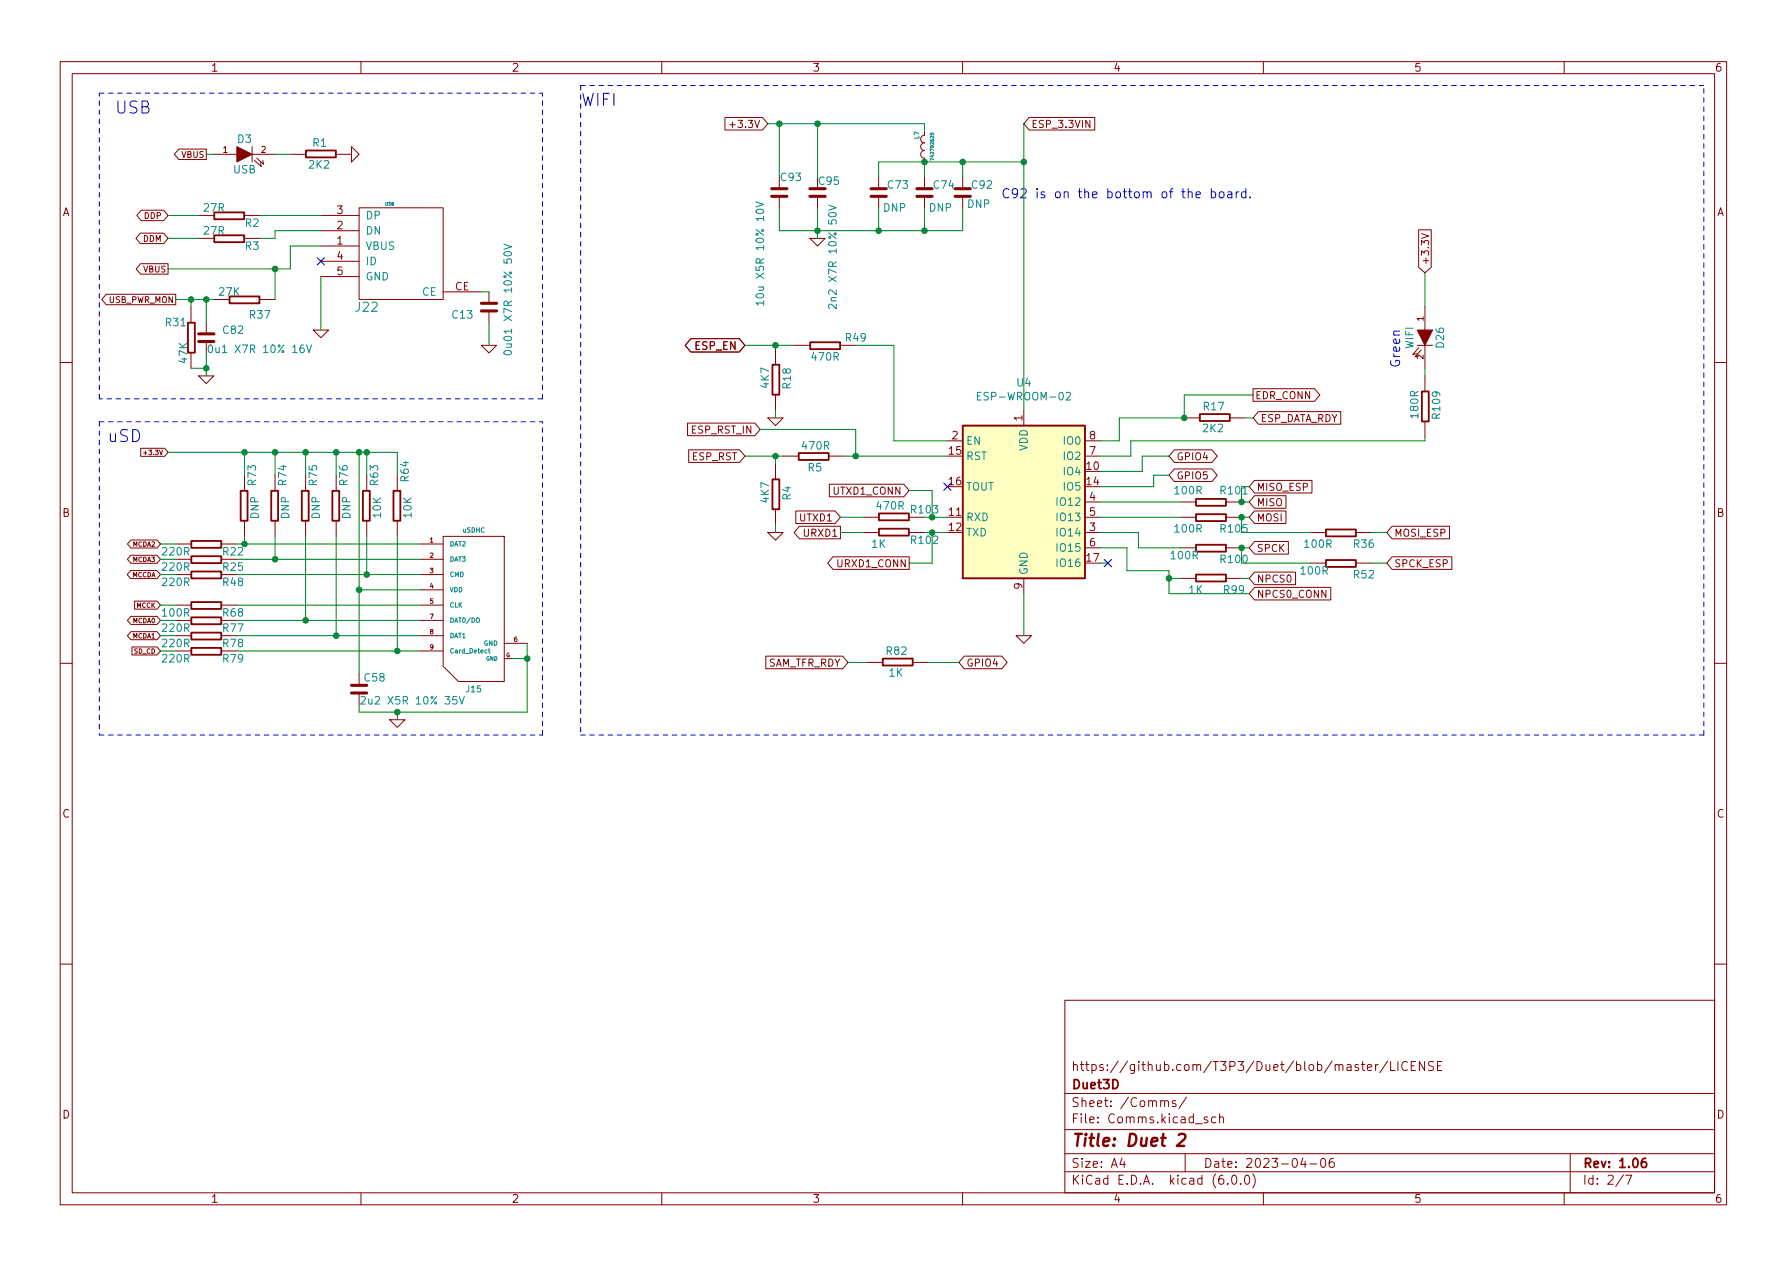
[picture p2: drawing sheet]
<svg xmlns="http://www.w3.org/2000/svg" width="297mm" height="210mm" viewBox="0 0 297 210" stroke-linecap="round" stroke-linejoin="round" font-family="sans-serif">
<g fill="none" stroke="#840000" stroke-width=".17">
<path d="M10 10.2h277v190.1h-277zM12 12.2h273v186.1h-273zM60 10.2v2M110 10.2v2M120.5 19.5h6.2l.9 1.1-.9 1h-6.2zM160 10.2v2M171.1 19.5h10.9v2.1h-10.9l-.9-1zM181.2 20v1.2l-.7-1.2v1.2M210 10.2v2M260 10.2v2M23.3 38.8h3.9l.7 .8-.7 .9h-3.9l-.7-.9zM23.5 34.9h3.7l.7 .9-.7 .9h-3.7l-.8-.9z"/>
<path d="M29.7 24.8h4.6v1.7h-4.6l-.7-.9zM33 35.8h2.6M33 39.6h2.6M35.6 25.6h3.8M40.6 35.8h2.6M40.6 39.6h2.6M41.9 25.6h3.8M41.9 24.4v2.5M42.3 26.7l1.1 1-.1-.7M42.7 26.3l1.1 1-.1-.6M48.3 25.6h2.5M53.3 35.8h6.4"/>
<path d="M53.3 38.3h6.4M55.9 25.6h2.5M58.4 24.4l1.3 1.2-1.3 1.3zM59.7 34.5h14v15.3h-14zM121.3 20.7h.9M129.5 29.5v1.9M129.5 32.6v1.9M134.6 39.6h2.6l-1.3 1.3zM135.9 32.6v1.9M146 29.5v1.9M146 32.6v1.9M153.7 21.8v.7a.64 .64 0 0 0-.7 .6 .64 .64 0 0 0 .7 .6 .64 .64 0 0 0-.7 .7 .64 .64 0 0 0 .7 .6 .64 .64 0 0 0-.7 .6 .64 .64 0 0 0 .7 .7v.6"/>
<path d="M153.7 29.5v1.9M153.7 32.6v1.9M160 29.5v1.9M160 32.6v1.9M235.8 38.2h2.1v6.2l-1 .9-1.1-.9zM236.3 38.8l1.2 .4-1.2 .4M17.7 48.9h11.5v1.7h-11.5l-.8-.8zM23.4 43.8h4.5v1.8h-4.5l-.8-.9zM31.7 51v2.6M31.7 58.7v2.5M34.3 53.6v1.9M34.3 56.8v1.9"/>
<path d="M35.6 49.8h2.5M43.2 49.8h2.5M52.1 54.9h2.5l-1.3 1.2zM53.3 40.9h6.4M53.3 43.4h6.4M53.3 46h6.4M73.7 48.5h6.3M80 57.4h2.5l-1.2 1.3zM81.3 48.5v1.9M81.3 51.7v1.9M114.8 56.3h8.1l.9 1.1-.9 1.1h-8.1l-.9-1.1zM128.9 58v2.6"/>
<path d="M132.1 57.4h2.5M139.7 57.4h2.5M235.6 57.4h2.5M235.8 57.8l-1 1.1 .7-.1M236.2 58.2l-1 1.1 .6-.1M236.9 51v3.9M236.9 57.4v3.8M10 60.2h2M23.4 74.5h4l.5 .7-.5 .6h-4zM23.9 75.3h.6M33 62.5h2.6l-1.3 1.2zM40.6 79v2.5"/>
<path d="M45.7 79v2.5M50.8 79v2.5M55.9 79v2.5M61 79v2.5M66 79v2.5M114.3 70.3h11.2l.9 1.1-.9 1h-11.2zM114.5 74.8h8.4l.9 1-.9 1.1h-8.4zM127.6 69.5h2.6l-1.3 1.2zM128.9 65.7v2.5M128.9 77.1v2.5M130.2 75.8h2.5M137.8 75.8h2.5"/>
<path d="M157.5 73.3h2.5M170.2 68.2v2.5M180.3 75.8h2.6M180.3 73.3h2.6M195.2 74.8h6.2l.9 1-.9 1.1h-6.2l-.9-1.1zM195.2 77.9h6.2l.9 1.1-.9 1h-6.2l-.9-1zM196.8 69.5h2.6M204.5 69.5h2.5M208.3 64.6h10.2l.9 1.1-.9 1h-10.2zM208.5 79.8h9.6v2.1h-9.6l-.9-1zM209.2 68.4h13.7v2.1h-13.7l-.9-1zM236.9 62.5v2.5"/>
<path d="M236.9 70.1v2.5M285 60.2h2M21.7 94.8h4.4l.6 .7-.6 .7h-4.4l-.6-.7zM21.8 89.8h4.3l.6 .6-.6 .7h-4.3l-.6-.7zM21.8 92.3h4.3l.6 .7-.6 .6h-4.3l-.6-.6zM22.4 99.9h3.7l.6 .7-.6 .6h-3.7zM29.2 90.4h2.5M36.8 90.4h2.6M36.8 93h2.6M40.6 86.6v2.5M45.7 86.6v2.5M50.8 86.6v2.5"/>
<path d="M55.9 86.6v2.5M61 86.6v2.5M66 86.6v2.5M69.8 90.4h3.9M69.8 93h3.9M69.8 95.5h3.9M69.8 98h3.9M73.7 89.1h10.1v24.2h-7.6l-2.5-2.6zM127.6 88.5h2.6l-1.3 1.3zM128.9 84.7v2.5M132.3 84.9h6.5l.9 1.1-.9 1h-6.5zM132.9 87.5h6.8v2.1h-6.8l-.9-1.1z"/>
<path d="M137.9 80.5h12.3l.9 1-.9 1.1h-12.3zM138.5 92.5h12.6v2.1h-12.6l-.9-1zM143.5 86h2.5M143.5 88.5h2.5M151.1 88.5h2.6M157.5 86h2.5M170.2 96.1v2.6M180.3 86h2.6M180.3 88.5h2.6M180.3 83.4h2.6M180.3 91.1h2.6M196.2 86h2.6"/>
<path d="M196.2 83.4h2.6M196.2 91.1h2.6M196.2 96.1h2.6M203.8 86h2.6M203.8 83.4h2.6M203.8 91.1h2.6M203.8 96.1h2.6M208.5 97.6h12.7v2.1h-12.7l-.9-1zM208.5 82.4h5.3v2.1h-5.3l-.9-1.1zM208.5 95.1h6.8v2.1h-6.8l-.9-1.1zM208.5 84.9h5.3v2.1h-5.3l-.9-1zM208.5 90h5.7v2.1h-5.7l-.9-1z"/>
<path d="M217.8 88.5h2.5M217.8 93.6h2.5M225.4 88.5h2.6M225.4 93.6h2.6M231.4 87.5h9.5v2.1h-9.5l-.9-1.1zM231.4 92.5h9.9v2.1h-9.9l-.9-1zM10 110.2h2M21.8 102.5h4.3l.6 .6-.6 .7h-4.3l-.6-.7zM21.8 105h4.3l.6 .7-.6 .6h-4.3l-.6-.6zM21.9 107.5h4.2l.6 .7-.6 .7h-4.2zM29.2 100.6h2.5M36.8 100.6h2.6"/>
<path d="M36.8 105.7h2.6M59.7 112v1.9M59.7 115.2v1.9M64.8 119.6h2.5l-1.3 1.3zM69.8 100.6h3.9M69.8 103.1h3.9M69.8 105.7h3.9M69.8 108.2h3.9M83.8 106.9h3.8M83.8 109.5h1.3M127.3 109.1h12.8l.9 1-.9 1h-12.8zM144.1 110.1h2.6"/>
<path d="M151.8 110.1h2.5M160.3 109.1h6.2l.9 1-.9 1h-6.2l-.9-1zM168.9 105.7h2.5l-1.2 1.2zM285 110.2h2M10 160.2h2M177 166.3h108v32h-108zM226.3 176.9h.6M226.5 176.4v1.3l.1 .2h.3M227.3 177.4l.7-.1-.1-.3-.4-.1-.2 .2 .1 .8h.5M228.6 176.9v1M229.1 176.9l-.3 .1-.2 .2M230.6 176.4l-1.2 1.9"/>
<path d="M231.1 176.4v1.5h.8M232.4 176.4v1.5M233.9 176.6a.6 .6 0 0 0-.7 0 .6 .6 0 0 0-.2 .7 .56 .56 0 0 0 .3 .6 .56 .56 0 0 0 .6-.1M234.6 177.1h.5M235.3 176.4h-.7v1.5h.7M236.8 176.4v1.5l-.9-1.5v1.5M238.3 176.5l-.6-.1-.3 .3 .2 .4 .6 .3v.4l-.2 .1h-.6M238.9 177.1h.5M239.6 176.4h-.7v1.5h.7M285 160.2h2M60 198.3v2M110 198.3v2"/>
<path d="M160 198.3v2M177 194.8h108M177 191.8h108M177 187.8h108M177 181.8h108M186.5 192.5l-.4 1h1M186.9 193v1M193.6 183.1l.2-.2 .3 .1 .1 .9M195.4 183l-.3-.1-.2 .2v.3l.5 .1v.4h-.5M197 191.8v3M197.2 182.4l-1.3 1.9M200.7 185.7l-.3-.1-.3 .2 .1 .3 .5 .1v.4h-.6"/>
<path d="M202.1 185.7l-.5-.1-.2 .3v.4l.1 .3h.6M202.7 185.8l.2-.2 .4 .1 .1 .9M202.7 185.1v1.5M204.1 196.7v.1M204.9 195.4l.2-.1a.81 .81 0 0 1 .3 1.4l-.2 .1a.81 .81 0 0 1-.3-1.3zM206.2 196.7v.1M207.1 195.4l.1-.1a.81 .81 0 0 1 .4 1.4l-.2 .1a.81 .81 0 0 1-.4-1.3zM208.2 195.1a1.72 1.72 0 0 1 0 2.3M210 198.3v2M216.6 192.5l-.4 1h.9M216.9 193v1M217.7 193.5h1.2"/>
<path d="M219.7 192.6l.2-.1a.81 .81 0 0 1 .3 1.4l-.2 .1a.81 .81 0 0 1-.4-1.3zM221.6 192.5a.59 .59 0 0 0-.7 .7v.5l.2 .3h.4l.2-.1 .1-.5-.2-.2-.4-.1-.3 .3M260 198.3v2M261 191.8v6.5M269.9 195.3l-1.3 1.9M270.2 195.3h1l-.6 1.5"/>
</g>
<g fill="none" stroke="#840000" stroke-width=".3">
<path d="M35.6 35.3h5v1.1h-5zM35.6 39.1h5v1.2h-5zM50.9 25h4.9v1.2h-4.9zM31.2 53.6h1.2v5h-1.2zM38.2 49.3h4.9v1.1h-4.9zM134.7 56.9h4.9v1.1h-4.9zM128.4 79.7h1.1v5h-1.1zM128.4 60.6h1.1v5h-1.1zM132.8 75.3h4.9v1.1h-4.9zM199.4 68.8h5v1.2h-5zM236.3 65.1h1.2v4.9h-1.2zM31.8 95h5v1.1h-5z"/>
<path d="M31.8 92.5h5v1.1h-5zM31.8 89.9h5v1.2h-5zM40 81.6h1.1v5h-1.1zM45.1 81.6h1.1v5h-1.1zM50.2 81.6h1.1v5h-1.1zM55.2 81.6h1.2v5h-1.2zM60.3 81.6h1.2v5h-1.2zM65.4 81.6h1.1v5h-1.1zM146.1 85.3h5v1.2h-5zM146.1 87.9h5v1.1h-5zM198.8 82.9h5v1.2h-5zM198.8 90.5h5v1.2h-5z"/>
<path d="M198.8 85.5h5v1.1h-5zM198.8 95.5h5v1.1h-5zM220.4 93.1h5v1.1h-5zM220.4 88h5v1.1h-5zM31.8 100.1h5v1.1h-5zM31.8 102.6h5v1.2h-5zM31.8 105.2h5v1.1h-5zM31.8 107.7h5v1.1h-5zM146.7 109.5h5v1.1h-5zM273.6 192.5a.6 .6 0 0 0-.8 .7v.5l.2 .3h.4l.2-.1 .1-.5-.1-.2-.5-.1-.3 .3"/>
</g>
<path d="M195.9 188.7l.3-.2h.5a.45 .45 0 0 1 .3 .5l-.1 .3-1.3 1.2h1.2" fill="none" stroke="#840000" stroke-width=".4"/>
<g fill="#840000" stroke="#840000" stroke-width=".17">
<path d="M39.4 24.4l2.5 1.2-2.5 1.3z"/>
<path d="M235.6 54.9h2.5l-1.2 2.5z"/>
</g>
<g fill="none" stroke="#840000" stroke-width=".51">
<path d="M128.3 31.4h2.5M128.3 32.6h2.5M134.6 31.4h2.6M134.6 32.6h2.6M144.8 31.4h2.5M144.8 32.6h2.5M152.4 31.4h2.5M152.4 32.6h2.5M158.7 31.4h2.6M158.7 32.6h2.6M33 56.8h2.6M33 55.5h2.6"/>
<path d="M80 51.7h2.5M80 50.4h2.5M58.4 115.2h2.6M58.4 113.9h2.6"/>
</g>
<g fill="none" stroke="#008484" stroke-width=".17">
<path d="M125.7 33.6l1.2 .4-1.2 .4M137.7 34.1l1.3 .4-1.3 .5M154.6 22.1v.3h.3v-.3h.2v.3M155.2 26.6l-.6-.3v.4M34.7 57.5l.2-.2a.68 .68 0 0 1 .5 .7 .68 .68 0 0 1-.5 .6l-.2-.1-.1-.4zM50.9 57.3l.5 1.3 .4-1.3M83.8 40.6l1.2 .4-1.2 .4M83.8 58.4a.75 .75 0 0 1 1.2 .3 .72 .72 0 0 1-1.2-.1zM126.9 50.4h-1.2l.3 .3M126.9 50v.7M139 50.6v.7l-.9-.7h-.2l-.2 .2 .2 .5M162.5 65.8h.4"/>
<path d="M163.1 65.2h-.6v1.3h.6M177.2 65.3l.5-.1 .2 .1 .1 .3-.8 .9h.8M60 115.9l.5-.1 .2 .1v.2l-.7 .9h.7M76.3 115.8l.5 1.2 .4-1.2M79.2 102.8l.2-.1 .3 .1-.1 .6h-.4zM81.2 108h.3M81.3 107.8v.6l.2 .1"/>
</g>
<path d="M160 70.7h20.3v25.4h-20.3z" fill="#ffffc2" stroke="#ffffc2" stroke-width=".17"/>
<path d="M160 70.7h20.3v25.4h-20.3z" fill="none" stroke="#840000" stroke-width=".25"/>
<path d="M198.8 32.4l.7-.2v-.3h-.5l-.2 .2 .1 .7h.6M201.4 31.9h.4l.3 .3v.4l-.2 .2h-.5M201.4 31.4v1.5M202.8 31.9h.4l.3 .3v.4l-.3 .3-.4-.1-.1-.2v-.4zM204.1 31.9h.6l.1 1M204.8 32.2l-.5 .1a.3 .3 0 0 0-.3 .3 .3 .3 0 0 0 .3 .3l.5-.1M205.5 31.9v1M205.9 31.9h-.3l-.1 .3M207.1 31.9h-.4l-.3 .3v.4l.1 .2h.6M207.1 31.4v1.5M207.8 32.7v.2" fill="none" stroke="#0000c2" stroke-width=".17"/>
<path d="M16.5 15.5h73.7M96.5 14.2v108M283.2 14.2h-186.7M16.5 70.1h73.7M16.5 70.1v52.1M16.5 66.3v-50.8M90.2 66.3v-50.8M90.2 66.3h-73.7M16.5 122.2h73.7M90.2 122.2v-52.1M283.2 122.2h-186.7M283.2 122.2v-108" fill="none" stroke="#0000c2" stroke-width=".17" stroke-dasharray=".8 .8"/>
<g fill="none" stroke="#008400" stroke-width=".17">
<path d="M27.9 39.6h5.1M27.9 35.8h5.1M34.3 25.6h1.3M43.2 35.8h10.1M45.7 25.6h2.6M53.3 38.3h-7.6v1.3h-2.5M127.6 20.6h26.1v1.2M129.5 34.5v3.8h30.5v-3.8M129.5 20.6v8.9M135.9 20.6v8.9M135.9 34.5v5.1M146 34.5v3.8"/>
<path d="M153.7 26.9v2.6M153.7 34.5v3.8M160 26.9v2.6M170.2 26.9h-24.2v2.6M170.2 20.6v47.6M29.2 49.8h6.4M31.7 49.8v1.2M34.3 49.8v3.8M34.3 58.7v3.8M45.7 44.7v5.1M53.3 40.9h-5v3.8h-20.4M53.3 46v8.9"/>
<path d="M80 48.5h1.3M81.3 53.6v3.8M123.8 57.4h8.3M128.9 57.4v.6M142.2 57.4h6.4v15.9h8.9M236.9 45.3v5.7M27.9 75.2h38.1v3.8M31.7 61.2h2.6M40.6 75.2v3.8M45.7 75.2v3.8M50.8 75.2v3.8M55.9 75.2v3.8"/>
<path d="M59.7 75.2v36.8M61 75.2v3.8M123.8 75.8h6.4M126.4 71.4h15.8v4.4M128.9 68.2v1.3M128.9 75.8v1.3M140.3 75.8h17.2M194.3 75.8h-4.4v2.6h-7M194.3 79h-2.5v1.9h-8.9M207 69.5h1.3M208.3 65.7h-11.5v3.8h-10.7v3.8h-3.2M236.9 72.6v.7h-48.9v2.5h-5.1"/>
<path d="M236.9 61.2v1.3M26.7 90.4h2.5M39.4 90.4h30.4M39.4 95.5h30.4M39.4 93h30.4M40.6 89.1v1.3M45.7 89.1v3.9M50.8 89.1v14M55.9 89.1v16.6M59.7 98h10.1M61 89.1v6.4M66 89.1v19.1"/>
<path d="M128.9 87.2v1.3M139.7 86h3.8M139.7 88.5h3.8M151.1 81.5h3.8v4.5h2.6M153.7 88.5h3.8M154.9 88.5v5.1h-3.8M170.2 98.7v7M182.9 86h13.3M182.9 88.5h6.3v2.6h7M182.9 93.6h1.2M182.9 91.1h4.4v3.8h7v3.8h13.3M182.9 83.4h13.3"/>
<path d="M194.3 96.1h1.9M206.4 96.1h1.2M207.6 86h-1.2v2.5h11.4M207.6 80.9h-1.2v2.5h1.2M207.6 91.1h-1.2v2.5h11.4M228 88.5h2.5M228 93.6h2.5M26.7 100.6h2.5M39.4 100.6h30.4M39.4 108.2h30.4M39.4 103.1h30.4M39.4 105.7h30.4"/>
<path d="M66 118.4v1.2M85.1 109.5h2.5M87.6 106.9v11.5h-27.9v-1.3M141 110.1h3.1M154.3 110.1h5.1"/>
</g>
<path d="M52.7 42.8l1.2 1.2M53.9 42.8l-1.2 1.2M156.9 80.3l1.2 1.2M158.1 80.3l-1.2 1.2M183.5 93l1.3 1.2M184.8 93l-1.3 1.2" fill="none" stroke="#000084" stroke-width=".17"/>
<g fill="#008400" stroke="#008400" stroke-width=".17">
<circle cx="40.6" cy="90.4" r=".46"/>
<circle cx="45.7" cy="93" r=".46"/>
<circle cx="50.8" cy="75.2" r=".46"/>
<circle cx="45.7" cy="75.2" r=".46"/>
<circle cx="55.9" cy="75.2" r=".46"/>
<circle cx="87.6" cy="109.5" r=".46"/>
<circle cx="59.7" cy="75.2" r=".46"/>
<circle cx="61" cy="75.2" r=".46"/>
<circle cx="40.6" cy="75.2" r=".46"/>
<circle cx="34.3" cy="61.2" r=".46"/>
<circle cx="45.7" cy="44.7" r=".46"/>
<circle cx="55.9" cy="105.7" r=".46"/>
<circle cx="66" cy="108.2" r=".46"/>
<circle cx="50.8" cy="103.1" r=".46"/>
<circle cx="66" cy="118.4" r=".46"/>
<circle cx="59.7" cy="98" r=".46"/>
<circle cx="61" cy="95.5" r=".46"/>
<circle cx="34.3" cy="49.8" r=".46"/>
<circle cx="31.7" cy="49.8" r=".46"/>
<circle cx="142.2" cy="75.8" r=".46"/>
<circle cx="154.9" cy="86" r=".46"/>
<circle cx="128.9" cy="57.4" r=".46"/>
<circle cx="128.9" cy="75.8" r=".46"/>
<circle cx="154.9" cy="88.5" r=".46"/>
<circle cx="153.7" cy="38.3" r=".46"/>
<circle cx="170.2" cy="26.9" r=".46"/>
<circle cx="135.9" cy="38.3" r=".46"/>
<circle cx="146" cy="38.3" r=".46"/>
<circle cx="153.7" cy="26.9" r=".46"/>
<circle cx="160" cy="26.9" r=".46"/>
<circle cx="135.9" cy="20.6" r=".46"/>
<circle cx="129.5" cy="20.6" r=".46"/>
<circle cx="206.4" cy="86" r=".46"/>
<circle cx="206.4" cy="91.1" r=".46"/>
<circle cx="206.4" cy="83.4" r=".46"/>
<circle cx="194.3" cy="96.1" r=".46"/>
<circle cx="196.8" cy="69.5" r=".46"/>
</g>
<g font-size="2.8" fill="#0000c2">
<text x="96.5" y="17.6">WIFI</text>
<text x="19" y="18.9">USB</text>
<text x="17.8" y="73.5">uSD</text>
</g>
<text font-size="2.8" fill="#840000" x="178" y="190.6">Title: Duet 2</text>
<g font-size="2.1" fill="#0000c2">
<text x="166.4" y="33">C92 is on the bottom of the board.</text>
<text x="232.7" y="61.2" transform="rotate(-90 232.7 61.2)">Green</text>
</g>
<text font-size="2.1" fill="#008484" x="59.2" y="51.8">J22</text>
<g font-size="2.1" fill="#840000">
<text x="178" y="178">https://github.com/T3P3/Duet/blob/master/LICENSE</text>
<text x="178" y="184">Sheet: /Comms/</text>
<text x="178" y="181">Duet3D</text>
<text x="178" y="186.7">File: Comms.kicad_sch</text>
<text x="178" y="196.9">KiCad E.D.A. kicad (6.0.0)</text>
<text x="178" y="194.1">Size: A4</text>
<text x="200" y="194.1">Date: 2023-04-06</text>
<text x="263" y="194.1">Rev: 1.06</text>
<text x="263" y="196.9">Id: 2/7</text>
</g>
<g font-size="1.8" fill="#840000">
<text x="35" y="11.9">1</text>
<text x="85" y="11.9">2</text>
<text x="135" y="11.9">3</text>
<text x="185" y="11.9">4</text>
<text x="235" y="11.9">5</text>
<text x="285" y="11.9">6</text>
<text x="10.3" y="35.9">A</text>
<text x="56" y="35.6">3</text>
<text x="285.3" y="35.9">A</text>
<text x="56" y="40.6">1</text>
<text x="56" y="38.1">2</text>
<text x="56" y="43.2">4</text>
<text x="56" y="45.7">5</text>
<text x="75.6" y="48.3">CE</text>
<text x="115.6" y="58.1">ESP_EN</text>
<text x="169.9" y="70" transform="rotate(-90 169.9 70)">1</text>
<text x="157.8" y="75.6">15</text>
<text x="158.3" y="73">2</text>
<text x="181.1" y="75.6">7</text>
<text x="181.1" y="73">8</text>
<text x="157.8" y="80.6">16</text>
<text x="180.6" y="78.1">10</text>
<text x="180.6" y="80.6">14</text>
<text x="181.1" y="83.2">4</text>
<text x="10.3" y="85.9">B</text>
<text x="157.8" y="85.7">11</text>
<text x="157.8" y="88.3">12</text>
<text x="181.1" y="88.3">3</text>
<text x="181.1" y="85.7">5</text>
<text x="285.3" y="85.9">B</text>
<text x="180.6" y="93.3">17</text>
<text x="181.1" y="90.8">6</text>
<text x="169.9" y="97.9" transform="rotate(-90 169.9 97.9)">9</text>
<text x="37.1" y="102.5">R68</text>
<text x="37.1" y="107.6">R78</text>
<text x="10.3" y="135.9">C</text>
<text x="285.3" y="135.9">C</text>
<text x="10.3" y="185.9">D</text>
<text x="285.3" y="185.9">D</text>
<text x="35" y="199.9">1</text>
<text x="85" y="199.9">2</text>
<text x="135" y="199.9">3</text>
<text x="185" y="199.9">4</text>
<text x="235" y="199.9">5</text>
<text x="285" y="199.9">6</text>
</g>
<g font-size="1.8" fill="#008484">
<text x="39.5" y="23.7">D3</text>
<text x="38.8" y="28.8">USB</text>
<text x="51.4" y="28">2K2</text>
<text x="52" y="24.4">R1</text>
<text x="33.9" y="35.2">27R</text>
<text x="129.8" y="30.1">C93</text>
<text x="136.2" y="30.7">C95</text>
<text x="147.1" y="35.2">DNP</text>
<text x="147.6" y="31.4">C73</text>
<text x="154.5" y="35.2">DNP</text>
<text x="155.2" y="31.4">C74</text>
<text x="160.8" y="34.5">DNP</text>
<text x="161.6" y="31.4">C92</text>
<text x="33.9" y="39">27R</text>
<text x="40.8" y="37.7">R2</text>
<text x="40.8" y="41.5">R3</text>
<text x="60.7" y="41.5">VBUS</text>
<text x="60.7" y="39">DN</text>
<text x="60.7" y="36.4">DP</text>
<text x="60.7" y="44.1">ID</text>
<text x="60.7" y="46.6">GND</text>
<text x="36.5" y="49.1">27K</text>
<text x="41.6" y="53">R37</text>
<text x="70.2" y="49.1">CE</text>
<text x="75.2" y="53">C13</text>
<text x="127" y="49.5" transform="rotate(-90 127 49.5)">10u X5R 10% 10V</text>
<text x="139.1" y="50.1" transform="rotate(-90 139.1 50.1)">2n2 X7R 10% 50V</text>
<text x="27.6" y="54.2">R31</text>
<text x="35.8" y="58.7">0u1 X7R 10% 16V</text>
<text x="37.1" y="55.5">C82</text>
<text x="85.1" y="57.7" transform="rotate(-90 85.1 57.7)">0u01 X7R 10% 50V</text>
<text x="135" y="59.9">470R</text>
<text x="140.6" y="56.8">R49</text>
<text x="234.9" y="58" transform="rotate(-90 234.9 58)">WIFI</text>
<text x="240" y="57.8" transform="rotate(-90 240 57.8)">D26</text>
<text x="31.1" y="60.3" transform="rotate(-90 31.1 60.3)">47K</text>
<text x="127.8" y="64.4" transform="rotate(-90 127.8 64.4)">4K7</text>
<text x="131.4" y="64.5" transform="rotate(-90 131.4 64.5)">R18</text>
<text x="169" y="64.2">U4</text>
<text x="163.3" y="66.5">ESP-WROOM-02</text>
<text x="200" y="71.8">2K2</text>
<text x="200.1" y="68.2">R17</text>
<text x="235.8" y="69.4" transform="rotate(-90 235.8 69.4)">180R</text>
<text x="239.4" y="69.5" transform="rotate(-90 239.4 69.5)">R109</text>
<text x="133.4" y="74.7">470R</text>
<text x="160.5" y="76.4">RST</text>
<text x="160.5" y="73.9">EN</text>
<text x="170.8" y="75" transform="rotate(-90 170.8 75)">VDD</text>
<text x="177" y="76.4">IO2</text>
<text x="177" y="73.9">IO0</text>
<text x="42.5" y="80.6" transform="rotate(-90 42.5 80.6)">R73</text>
<text x="47.6" y="80.6" transform="rotate(-90 47.6 80.6)">R74</text>
<text x="52.7" y="80.6" transform="rotate(-90 52.7 80.6)">R75</text>
<text x="57.8" y="80.6" transform="rotate(-90 57.8 80.6)">R76</text>
<text x="62.9" y="80.6" transform="rotate(-90 62.9 80.6)">R63</text>
<text x="67.9" y="80" transform="rotate(-90 67.9 80)">R64</text>
<text x="127.8" y="83.5" transform="rotate(-90 127.8 83.5)">4K7</text>
<text x="131.4" y="83.1" transform="rotate(-90 131.4 83.1)">R4</text>
<text x="134.3" y="78.4">R5</text>
<text x="160.5" y="81.5">TOUT</text>
<text x="177" y="79">IO4</text>
<text x="177" y="81.5">IO5</text>
<text x="195.4" y="82.2">100R</text>
<text x="203" y="82.2">R101</text>
<text x="43" y="86.2" transform="rotate(-90 43 86.2)">DNP</text>
<text x="48.1" y="86.2" transform="rotate(-90 48.1 86.2)">DNP</text>
<text x="53.2" y="86.2" transform="rotate(-90 53.2 86.2)">DNP</text>
<text x="58.2" y="86.2" transform="rotate(-90 58.2 86.2)">DNP</text>
<text x="63.3" y="86" transform="rotate(-90 63.3 86)">10K</text>
<text x="68.4" y="86" transform="rotate(-90 68.4 86)">10K</text>
<text x="145.8" y="84.7">470R</text>
<text x="160.5" y="86.6">RXD</text>
<text x="160.5" y="89.1">TXD</text>
<text x="176" y="89.1">IO14</text>
<text x="176" y="84.1">IO12</text>
<text x="176" y="86.6">IO13</text>
<text x="195.4" y="88.5">100R</text>
<text x="203" y="88.5">R105</text>
<text x="37.1" y="94.9">R25</text>
<text x="37.1" y="92.3">R22</text>
<text x="144.9" y="91.1">1K</text>
<text x="151.6" y="90.4">R102</text>
<text x="170.8" y="95.6" transform="rotate(-90 170.8 95.6)">GND</text>
<text x="176" y="94.2">IO16</text>
<text x="176" y="91.7">IO15</text>
<text x="194.7" y="93">100R</text>
<text x="203" y="93.6">R100</text>
<text x="216.3" y="95.5">100R</text>
<text x="217" y="91.1">100R</text>
<text x="225.1" y="91.1">R36</text>
<text x="27.1" y="97.4">220R</text>
<text x="37.1" y="97.4">R48</text>
<text x="197.6" y="98.7">1K</text>
<text x="203.5" y="98.7">R99</text>
<text x="225.1" y="96.1">R52</text>
<text x="37.1" y="105">R77</text>
<text x="27.1" y="110.1">220R</text>
<text x="37.1" y="110.1">R79</text>
<text x="60.6" y="113.3">C58</text>
<text x="147.4" y="108.8">R82</text>
<text x="147.8" y="112.5">1K</text>
<text x="61.2" y="117.1">2u2 X5R 10% 35V</text>
</g>
<g font-size="1.8" fill="#008400">
<text x="151.6" y="85.3">R103</text>
<text x="27.1" y="94.9">220R</text>
<text x="27.1" y="92.3">220R</text>
<text x="27.1" y="102.5">100R</text>
<text x="27.1" y="105">220R</text>
<text x="27.1" y="107.6">220R</text>
</g>
<g font-size="1.7" fill="#840000">
<text x="122.1" y="21.3">+3.3V</text>
<text x="171.4" y="21.3">ESP_3.3VIN</text>
<text x="237.5" y="44.1" transform="rotate(-90 237.5 44.1)">+3.3V</text>
<text x="208.6" y="66.3">EDR_CONN</text>
<text x="209.5" y="70.1">ESP_DATA_RDY</text>
<text x="115" y="72.1">ESP_RST_IN</text>
<text x="115.1" y="76.5">ESP_RST</text>
<text x="195.5" y="76.5">GPIO4</text>
<text x="138.7" y="82.2">UTXD1_CONN</text>
<text x="195.5" y="79.7">GPIO5</text>
<text x="208.8" y="81.6">MISO_ESP</text>
<text x="133.1" y="86.7">UTXD1</text>
<text x="133.8" y="89.2">URXD1</text>
<text x="208.8" y="84.1">MISO</text>
<text x="208.8" y="86.7">MOSI</text>
<text x="231.7" y="89.2">MOSI_ESP</text>
<text x="139.4" y="94.3">URXD1_CONN</text>
<text x="208.8" y="91.7">SPCK</text>
<text x="231.7" y="94.3">SPCK_ESP</text>
<text x="208.8" y="99.4">NPCS0_CONN</text>
<text x="208.8" y="96.8">NPCS0</text>
<text x="127.5" y="110.8">SAM_TFR_RDY</text>
<text x="160.6" y="110.8">GPIO4</text>
</g>
<g font-size="1.4" fill="#840000">
<text x="30.2" y="26.2">VBUS</text>
<text x="37.1" y="25.4">1</text>
<text x="43.4" y="25.4">2</text>
<text x="23.8" y="40.2">DDM</text>
<text x="24" y="36.4">DDP</text>
<text x="23.9" y="45.3">VBUS</text>
<text x="18.1" y="50.3">USB_PWR_MON</text>
<text x="236.6" y="53.3" transform="rotate(-90 236.6 53.3)">1</text>
<text x="236.6" y="59.7" transform="rotate(-90 236.6 59.7)">2</text>
</g>
<text font-size="1.4" fill="#008484" x="77.6" y="115.1">J15</text>
<g font-size="1.1" fill="#008484">
<text x="152.8" y="23.1" transform="rotate(-90 152.8 23.1)">L7</text>
<text x="76.9" y="88.5">uSDHC</text>
<text x="74.7" y="90.8">DAT2</text>
<text x="74.7" y="93.3">DAT3</text>
<text x="74.7" y="95.9">CMD</text>
<text x="74.7" y="98.4">VDD</text>
<text x="74.7" y="101">CLK</text>
<text x="74.7" y="103.5">DAT0/DO</text>
<text x="74.7" y="106">DAT1</text>
<text x="80.4" y="107.3">GND</text>
<text x="74.7" y="108.6">Card_Detect</text>
</g>
<g font-size="1.1" fill="#840000">
<text x="24.4" y="75.6">+3.3V</text>
<text x="22" y="95.9">MCCDA</text>
<text x="22.1" y="90.9">MCDA2</text>
<text x="22.1" y="93.4">MCDA3</text>
<text x="71.5" y="90.2">1</text>
<text x="71.5" y="92.7">2</text>
<text x="71.5" y="95.2">3</text>
<text x="22.7" y="101">MCCK</text>
<text x="71.5" y="97.8">4</text>
<text x="71.5" y="100.3">5</text>
<text x="22.1" y="103.6">MCDA0</text>
<text x="22.1" y="106.1">MCDA1</text>
<text x="71.5" y="102.9">7</text>
<text x="71.5" y="105.4">8</text>
<text x="71.5" y="107.9">9</text>
<text x="85.4" y="106.7">6</text>
<text x="22.3" y="108.6">SD_CD</text>
</g>
<text font-size=".9" fill="#008484" x="80.8" y="109.8">GND</text>
<text font-size=".9" fill="#840000" x="84.1" y="109.2">G</text>
<text font-size=".8" fill="#008484" x="155.2" y="26.3" transform="rotate(-90 155.2 26.3)">742792625</text>
<text font-size=".7" fill="#008484" x="64" y="34.2">USB</text>
</svg>
